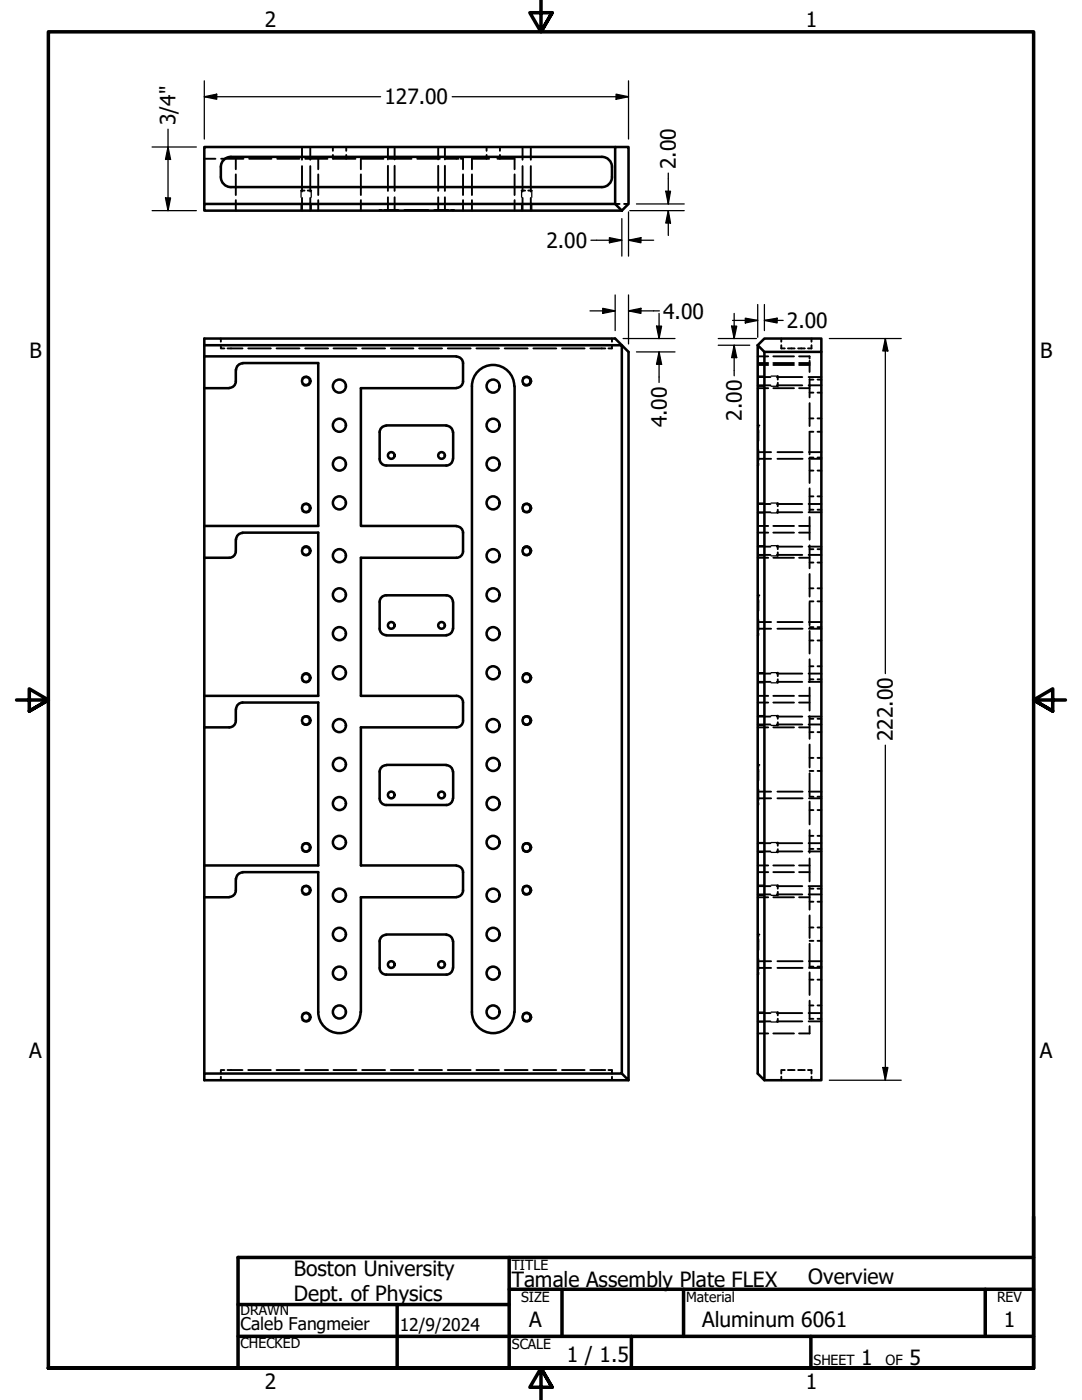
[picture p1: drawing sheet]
<svg xmlns="http://www.w3.org/2000/svg" width="216mm" height="279mm" viewBox="0 0 216 279" stroke-linecap="round" stroke-linejoin="round" font-family="sans-serif">
<!-- layer: Hidden Narrow (ANSI) -->
<g fill="none" stroke="#000" stroke-width=".25">
<path d="M60.1 38v1.4M62.1 38v1.4M104.1 38v1.4M106.1 38v1.4M60.1 40.7v1.3M62.1 40.7v1.3M104.1 40.7v1.3M106.1 40.7v1.3M60.3 75.5a1.01 1.01 0 0 1 1.5-.2 1.01 1.01 0 0 1 0 1.5 1.01 1.01 0 0 1-1.5-.2M104.3 75.5a1.01 1.01 0 0 1 1.5-.2 1.01 1.01 0 0 1 0 1.5 1.01 1.01 0 0 1-1.5-.2M151.2 77.1h1.3M151.2 75.1h1.3"/>
<path d="M153.9 77.1h1.3M153.9 75.1h1.3M60.3 109.3a1.01 1.01 0 0 1 1.5-.1 1.01 1.01 0 0 1 0 1.5 1.01 1.01 0 0 1-1.5-.2M60.3 100.8a1.01 1.01 0 0 1 1.5-.1 1.01 1.01 0 0 1 0 1.5 1.01 1.01 0 0 1-1.5-.2M104.3 109.3a1.01 1.01 0 0 1 1.5-.1 1.01 1.01 0 0 1 0 1.5 1.01 1.01 0 0 1-1.5-.2M104.3 100.8a1.01 1.01 0 0 1 1.5-.1 1.01 1.01 0 0 1 0 1.5 1.01 1.01 0 0 1-1.5-.2M151.2 110.9h1.3M151.2 108.9h1.3M151.2 102.4h1.3M151.2 100.4h1.3M153.9 110.9h1.3M153.9 108.9h1.3"/>
<path d="M153.9 102.4h1.3M153.9 100.4h1.3M60.3 134.7a1.01 1.01 0 0 1 1.5-.2 1.01 1.01 0 0 1 0 1.5 1.01 1.01 0 0 1-1.5-.2M104.3 134.7a1.01 1.01 0 0 1 1.5-.2 1.01 1.01 0 0 1 0 1.5 1.01 1.01 0 0 1-1.5-.2M151.2 136.3h1.3M151.2 134.2h1.3M153.9 136.3h1.3M153.9 134.2h1.3M60.3 143.2a1.02 1.02 0 0 1 1.5-.2 1.02 1.02 0 0 1 0 1.6 1.02 1.02 0 0 1-1.5-.2M104.3 143.2a1.02 1.02 0 0 1 1.5-.2 1.02 1.02 0 0 1 0 1.6 1.02 1.02 0 0 1-1.5-.2M151.2 144.8h1.3M151.2 142.8h1.3"/>
<path d="M153.9 144.8h1.3M153.9 142.8h1.3M60.3 177.1a1.01 1.01 0 0 1 1.5-.2 1.01 1.01 0 0 1 0 1.5 1.01 1.01 0 0 1-1.5-.2M60.3 168.5a1.02 1.02 0 0 1 1.5-.1 1.02 1.02 0 0 1 0 1.5 1.02 1.02 0 0 1-1.5-.2M104.3 177.1a1.01 1.01 0 0 1 1.5-.2 1.01 1.01 0 0 1 0 1.5 1.01 1.01 0 0 1-1.5-.2M104.3 168.5a1.02 1.02 0 0 1 1.5-.1 1.02 1.02 0 0 1 0 1.5 1.02 1.02 0 0 1-1.5-.2M151.2 178.7h1.3M151.2 176.7h1.3M151.2 170.1h1.3M151.2 168.1h1.3M153.9 178.7h1.3M153.9 176.7h1.3"/>
<path d="M153.9 170.1h1.3M153.9 168.1h1.3M60.3 202.4a1.01 1.01 0 0 1 1.5-.1 1.01 1.01 0 0 1 0 1.5 1.01 1.01 0 0 1-1.5-.2M104.3 202.4a1.01 1.01 0 0 1 1.5-.1 1.01 1.01 0 0 1 0 1.5 1.01 1.01 0 0 1-1.5-.2M151.2 204h1.3M151.2 202h1.3M153.9 204h1.3M153.9 202h1.3"/>
</g>
<!-- layer: Hidden (ANSI) -->
<g fill="none" stroke="#000" stroke-width=".38">
<path d="M40.8 31.7h2.2M44.1 31.7h4.5M47.1 31.7v2.1M47.1 34.8v4.1M47.1 39.9v2.1M49.7 31.7h4.5M55.3 31.7h4.5M60.1 38h.7M60.3 29.3v2.6M60.3 33.1v5.1M60.3 39.5v2.5M60.9 31.7h4.4"/>
<path d="M61.4 38h.7M61.9 29.3v2.6M61.9 33.1v5.1M61.9 39.5v2.5M63.5 31.7v2.1M63.5 34.8v4.1M63.5 39.9v2.1M66.4 29.3v.8M66.4 30.9v.8M66.5 31.7h4.4M69.1 29.3v.8M69.1 30.9v.8"/>
<path d="M72 31.7v2.1M72 34.8v4.1M72 39.9v2.1M72.1 31.7h4.4M77.4 29.3v2.5M77.4 33.1v5M77.4 39.4v2.5M77.7 31.7h4.4M78.7 29.3v2.5M78.7 33.1v5M78.7 39.4v2.5M83.2 31.7h4.6"/>
<path d="M87.4 29.3v2.5M87.4 33.1v5M87.4 39.4v2.5M88.8 29.3v2.5M88.8 33.1v5M88.8 39.4v2.5M88.8 31.7h2.7M91.9 31.7h.5v2.1M92.4 34.8v4.1M92.4 39.9v2.1M94.2 34.8v4.1M94.2 39.9v2.1"/>
<path d="M97.1 29.3v.8M97.1 30.9v.8M97.6 31.7h-3.4v2.1M99.3 31.7h3.4v2.1M99.8 29.3v.8M99.8 30.9v.8M102.7 34.8v4.1M102.7 39.9v2.1M104.1 38h.7M104.3 29.3v2.6M104.3 33.1v5.1M104.3 39.5v2.5"/>
<path d="M105.4 38h.7M105.9 29.3v2.6M105.9 33.1v5.1M105.9 39.5v2.5M75.8 42h.1M75.8 41.9h.4M76.6 41.9h2.9M80.7 41.9h4.8M86.7 41.9h2.8M90 41.9h.4M90.4 42h.1M122.7 40.7h.9"/>
<path d="M124.5 40.7h.9M44.1 68.9v.6h.7M44.1 67.6v.6M45.4 69.5h3M49.5 69.5h4.5M55.2 69.5h4.6M60.9 69.5h4.6M66.5 69.5h4.6M72.3 69.5h4.5M78 69.5h4.5M83.6 69.5h4.6M89.3 69.5h4.6"/>
<path d="M95.1 69.5h4.5M100.7 69.5h4.6M106.4 69.5h4.6M112.1 69.5h4.5M117.8 69.5h3M122.1 67.6v.6M122.1 68.9v.6h-.7M151.2 77.5h2.1M151.2 71.1h2.1M151.2 72.5h2.1M151.2 72.8h2.1M151.2 76.9h2.5"/>
<path d="M151.2 75.2h2.5M154.3 77.5h4.1M154.3 71.1h4.1M154.3 72.5h4.1M154.3 72.8h4.1M155 76.9h5.1M155 75.2h5.1M155.2 75.1v.7M155.2 76.4v.7M155.9 68.9v.6h.7M155.9 67.6v.6M157.2 69.5h1.4"/>
<path d="M159.3 69.5h1.3M159.4 77.5h2.1M159.4 71.1h2.1v.5M159.4 72.5h2.1M159.4 72.8h2.1M161.4 76.9h2.5M161.4 75.2h2.5M161.5 72v.6M161.5 72.7v1.5M161.5 75.6v3.7M161.5 78.4h.8M161.5 75.8h.8"/>
<path d="M161.9 68.9v.6h-.7M161.9 67.6v.6M163.1 78.4h.8M163.1 75.8h.8M151.2 92.9h.1M151.2 84.9h.1M151.3 92.5v.4M151.3 84.9v.4M151.3 85.8v2.2M151.3 89.8v2.2M151.3 91.6h2.6M151.3 90.2h2.6"/>
<path d="M155.1 91.6h5M155.1 90.2h5M161.4 91.6h2.5M161.4 90.2h2.5M161.5 80.5v4.5M161.5 91.8v4.6M161.5 97.5v4.5M161.5 93.9h.8M161.5 91.3h.8M161.5 99.1h.8M161.5 83.5h.8M162.3 86.2h-.8v4.5"/>
<path d="M163.1 93.9h.8M163.1 91.3h.8M163.1 99.1h.8M163.1 86.2h.8M163.1 83.5h.8M151.2 111.3h2.1M151.2 105h2.1M151.2 106.3h2.1M151.2 118.8h.1M151.2 110.7h2.5M151.2 109.1h2.5M151.2 102.2h2.5"/>
<path d="M151.2 100.6h2.5M151.3 118.8v.5M151.3 119.7v2.2M154.3 111.3h4.1M154.3 105h4.1M154.3 106.3h4.1M155 110.7h5.1M155 109.1h5.1M155 102.2h5.1M155 100.6h5.1M155.2 100.4v.6M155.2 101.7v.7"/>
<path d="M155.2 108.9v.7M155.2 110.2v.7M159.4 111.3h2.1M159.4 105h2.1M159.4 106.3h2.1M161.4 110.7h2.5M161.4 109.1h2.5M161.4 102.2h2.5M161.4 100.6h2.5M161.5 103.2v4.5M161.5 108.8v4.6M161.5 114.6v4.5"/>
<path d="M161.5 117.4h.8M161.5 112.3h.8M161.5 109.6h.8M161.5 101.7h.8M163.1 117.4h.8M163.1 112.3h.8M163.1 109.6h.8M163.1 101.7h.8M151.2 138.9h2.1M151.2 126.8h.1M151.2 136.1h2.5M151.2 134.4h2.5"/>
<path d="M151.3 126.4v.4M151.3 123.7v2.2M151.3 125.5h2.6M151.3 124.1h2.6M154.3 138.9h4.1M155 136.1h5.1M155 134.4h5.1M155.1 125.5h5M155.1 124.1h5M155.2 134.2v.7M155.2 135.6v.7M159.4 138.9h2.1"/>
<path d="M161.4 136.1h2.5M161.4 134.4h2.5M161.4 125.5h2.5M161.4 124.1h2.5M161.5 120.2v4.6M161.5 125.9v4.5M161.5 131.6v4.5M161.5 137.2v4.6M161.5 135.6h.8M161.5 133h.8M161.5 127.8h.8M161.5 125.2h.8"/>
<path d="M161.5 120h.8M163.1 135.6h.8M163.1 133h.8M163.1 127.8h.8M163.1 125.2h.8M163.1 120h.8M151.2 145.2h2.1M151.2 140.2h2.1M151.2 152.7h.1M151.2 144.6h2.5M151.2 143h2.5M151.3 152.7v.4"/>
<path d="M151.3 153.5v2.3M151.3 157.5v2.3M151.3 159.3h2.6M151.3 158h2.6M154.3 145.2h4.1M154.3 140.2h4.1M155 144.6h5.1M155 143h5.1M155.1 159.3h5M155.1 158h5M155.2 142.8v.6M155.2 144.1v.7"/>
<path d="M159.4 145.2h2.1M159.4 140.2h2.1M161.4 144.6h2.5M161.4 143h2.5M161.4 159.3h2.5M161.4 158h2.5M161.5 142.9v4.5M161.5 148.6v4.6M161.5 154.3v4.5M161.5 160v4.5M161.5 159h.8M161.5 153.9h.8"/>
<path d="M161.5 151.3h.8M161.5 146.1h.8M161.5 143.4h.8M163.1 159h.8M163.1 153.9h.8M163.1 151.3h.8M163.1 146.1h.8M163.1 143.4h.8M151.2 179.1h2.1M151.2 172.7h2.1M151.2 174.1h2.1M151.2 160.7h.1"/>
<path d="M151.2 178.5h2.5M151.2 176.8h2.5M151.2 169.9h2.5M151.2 168.3h2.5M151.3 160.2v.5M154.3 179.1h4.1M154.3 172.7h4.1M154.3 174.1h4.1M155 178.5h5.1M155 176.8h5.1M155 169.9h5.1M155 168.3h5.1"/>
<path d="M155.2 168.1v.7M155.2 169.5v.6M155.2 176.7v.7M155.2 178v.7M159.4 179.1h2.1M159.4 172.7h2.1M159.4 174.1h2.1M161.4 178.5h2.5M161.4 176.8h2.5M161.4 169.9h2.5M161.4 168.3h2.5M161.5 165.7v4.5"/>
<path d="M161.5 171.3v4.6M161.5 177v4.5M161.5 169.4h.8M161.5 166.8h.8M161.5 161.7h.8M161.5 180h.8M161.5 177.4h.8M163.1 169.4h.8M163.1 166.8h.8M163.1 161.7h.8M163.1 180h.8M163.1 177.4h.8"/>
<path d="M151.2 194.5h.1M151.2 186.5h.1M151.3 194.1v.4M151.3 186.5v.4M151.3 187.4v2.2M151.3 191.4v2.2M151.3 193.2h2.6M151.3 191.8h2.6M155.1 193.2h5M155.1 191.8h5M161.4 193.2h2.5M161.4 191.8h2.5"/>
<path d="M161.5 182.7v4.5M161.5 188.3v4.6h.8M161.5 194.1v4.5M161.5 199.7v3.7M161.5 195.5h.8M161.5 187.8h.8M161.5 185.1h.8M163.1 195.5h.8M163.1 192.9h.8M163.1 187.8h.8M163.1 185.1h.8M44.1 214.9v.7"/>
<path d="M44.8 213.6h-.7v.6M45.4 213.6h3M49.5 213.6h4.5M55.2 213.6h4.6M60.9 213.6h4.6M66.5 213.6h4.6M72.3 213.6h4.5M78 213.6h4.5M83.6 213.6h4.6M89.3 213.6h4.6M95.1 213.6h4.5M100.7 213.6h4.6"/>
<path d="M106.4 213.6h4.6M112.1 213.6h4.5M117.8 213.6h3M121.4 213.6h.7v.6M122.1 214.9v.7M151.2 206.2h2.1M151.2 203.8h2.5M151.2 202.2h2.5M154.3 206.2h4.1M155 203.8h5.1M155 202.2h5.1M155.2 202v.6"/>
<path d="M155.2 203.3v.7M155.9 214.9v.7M156.6 213.6h-.7v.6M157.2 213.6h1.4M159.3 213.6h1.3M161.2 213.6h.7v.6M161.4 203.8h2.5M161.4 202.2h2.5M161.5 204.8v1.4h-2.1M161.5 203.3h.8M161.5 200.7h.8M161.9 214.9v.7"/>
<path d="M163.1 203.3h.8M163.1 200.7h.8"/>
</g>
<!-- layer: Visible (ANSI) -->
<g fill="none" stroke="#000" stroke-width=".51">
<path d="M120.1 31.3h-74a2 2 0 0 0-2 2v2a2 2 0 0 0 2 2h74M120.1 31.3a2 2 0 0 1 2 2 3.6 3.6 0 0 1-.6 3.5l-.9 .5h-.5M122.7 29.3h-81.9v11.4M122.7 29.3h2.7v11.4l-1.3 1.3-1.4-1.3zM122.7 40.7h-81.9v1.3h83.3M40.8 68.9h83.3v145.3h-83.3v1.4h84.6M40.8 77.5h4.9M40.8 71.1h50.3M47.1 73.8v2.3a1.3 1.3 0 0 1-1.3 1.3M48.4 72.5h15.1v32.5h-22.7M48.4 72.5a1.3 1.3 0 0 0-1.3 1.3M91.1 77.5h-19.1v27.5h19.1"/>
<path d="M91.1 71.2a1.3 1.3 0 0 1 1.3 1.3M92.4 72.5v3.6a1.3 1.3 0 0 1-1.3 1.3M102.6 77.1a4.2 4.2 0 0 0-4.2-4.3 4.2 4.2 0 0 0-4.2 4.3v124.9a4.2 4.2 0 0 0 4.2 4.2 4.2 4.2 0 0 0 4.2-4.2M102.7 77.1v124.9M151.2 68.9l1.3 1.3v145.4l-1.3-1.4zM151.2 68.9l1.3-1.3h11.4v2.6h-11.4M163.9 70.2v145.4h-11.4M77.1 85a1.3 1.3 0 0 0-1.3 1.3v5.3a1.3 1.3 0 0 0 1.3 1.3h12M77.1 84.9h12M89.1 85a1.3 1.3 0 0 1 1.3 1.3M90.4 91.6a1.3 1.3 0 0 1-1.3 1.3M90.4 86.2v5.4"/>
<path d="M47.1 107.6v2.4a1.3 1.3 0 0 1-1.3 1.3h-5M48.4 106.3h15.1v32.6h-22.7M48.4 106.4a1.3 1.3 0 0 0-1.3 1.3M89.1 118.8a1.3 1.3 0 0 1 1.3 1.3M89.1 118.8h-12a1.3 1.3 0 0 0-1.3 1.3v5.3a1.3 1.3 0 0 0 1.3 1.3M91.1 111.3h-19.1v27.6h19.1M91.1 105a1.3 1.3 0 0 1 1.3 1.3M92.4 106.3v3.7a1.3 1.3 0 0 1-1.3 1.3M77.1 126.8h12M90.4 125.4a1.3 1.3 0 0 1-1.3 1.3M90.4 120.1v5.4M91.1 138.9a1.3 1.3 0 0 1 1.3 1.3"/>
<path d="M47.1 143.9a1.3 1.3 0 0 1-1.3 1.3h-5M47.1 141.5v2.3M48.4 140.2h15.1v32.5h-22.7M48.4 140.2a1.3 1.3 0 0 0-1.3 1.3M75.8 154v5.4a1.3 1.3 0 0 0 1.3 1.3h12M77.1 152.7a1.3 1.3 0 0 0-1.3 1.3M77.1 152.7h12M89.1 152.7a1.3 1.3 0 0 1 1.3 1.3M90.4 159.4a1.3 1.3 0 0 1-1.3 1.3M90.4 154v5.3M91.1 145.2h-19.1v27.5h19.1M92.4 143.9a1.3 1.3 0 0 1-1.3 1.3"/>
<path d="M92.4 140.2v3.6M40.8 179.1h4.9M47.1 177.7a1.3 1.3 0 0 1-1.3 1.3M47.1 175.4v2.3M48.4 174.1h15.1v27.9a4.2 4.2 0 0 0 4.2 4.2 4.2 4.2 0 0 0 4.2-4.2M48.4 174.1a1.3 1.3 0 0 0-1.3 1.3M91.1 179.1h-19.1v22.9M91.1 172.8a1.3 1.3 0 0 1 1.3 1.3M92.4 177.7a1.3 1.3 0 0 1-1.3 1.3M92.4 174.1v3.6M75.8 193.2a1.3 1.3 0 0 0 1.3 1.3h12M75.8 187.8v5.4"/>
<path d="M77.1 186.6a1.3 1.3 0 0 0-1.3 1.3M77.1 186.5h12M89.1 186.6a1.3 1.3 0 0 1 1.3 1.3M90.4 193.2a1.3 1.3 0 0 1-1.3 1.3M90.4 187.8v5.4M40.8 214.2v-146.6h81.9l2.7 2.6v145.4l-1.3-1.4"/>
<circle cx="61.1" cy="76" r=".79"/>
<circle cx="67.7" cy="77.1" r="1.3"/>
<circle cx="98.4" cy="77.1" r="1.3"/>
<circle cx="105.1" cy="76" r=".79"/>
<circle cx="67.7" cy="84.9" r="1.3"/>
<circle cx="67.7" cy="92.6" r="1.3"/>
<circle cx="78.1" cy="90.9" r=".67"/>
<circle cx="88.1" cy="90.9" r=".67"/>
<circle cx="98.4" cy="84.9" r="1.3"/>
<circle cx="98.4" cy="92.6" r="1.3"/>
<circle cx="61.1" cy="110" r=".79"/>
<circle cx="61.1" cy="101.4" r=".79"/>
<circle cx="67.7" cy="110.9" r="1.3"/>
<circle cx="67.7" cy="100.4" r="1.3"/>
<circle cx="67.7" cy="118.7" r="1.3"/>
<circle cx="98.4" cy="118.7" r="1.3"/>
<circle cx="98.4" cy="110.9" r="1.3"/>
<circle cx="98.4" cy="100.4" r="1.3"/>
<circle cx="105.1" cy="101.4" r=".79"/>
<circle cx="105.1" cy="110" r=".79"/>
<circle cx="61.1" cy="135.3" r=".79"/>
<circle cx="67.7" cy="134.3" r="1.3"/>
<circle cx="67.7" cy="126.5" r="1.3"/>
<circle cx="78.1" cy="124.8" r=".67"/>
<circle cx="88.1" cy="124.8" r=".67"/>
<circle cx="98.4" cy="134.3" r="1.3"/>
<circle cx="98.4" cy="126.5" r="1.3"/>
<circle cx="105.1" cy="135.3" r=".79"/>
<circle cx="61.1" cy="143.8" r=".79"/>
<circle cx="67.7" cy="152.6" r="1.3"/>
<circle cx="67.7" cy="144.8" r="1.3"/>
<circle cx="78.1" cy="158.7" r=".67"/>
<circle cx="88.1" cy="158.7" r=".67"/>
<circle cx="98.4" cy="144.8" r="1.3"/>
<circle cx="98.4" cy="152.6" r="1.3"/>
<circle cx="105.1" cy="143.8" r=".79"/>
<circle cx="61.1" cy="169.1" r=".79"/>
<circle cx="61.1" cy="177.6" r=".79"/>
<circle cx="67.7" cy="168.1" r="1.3"/>
<circle cx="67.7" cy="160.4" r="1.3"/>
<circle cx="67.7" cy="178.7" r="1.3"/>
<circle cx="98.4" cy="168.1" r="1.3"/>
<circle cx="98.4" cy="160.4" r="1.3"/>
<circle cx="98.4" cy="178.7" r="1.3"/>
<circle cx="105.1" cy="177.6" r=".79"/>
<circle cx="105.1" cy="169.1" r=".79"/>
<circle cx="67.7" cy="194.2" r="1.3"/>
<circle cx="67.7" cy="186.5" r="1.3"/>
<circle cx="78.1" cy="192.5" r=".67"/>
<circle cx="88.1" cy="192.5" r=".67"/>
<circle cx="98.4" cy="186.5" r="1.3"/>
<circle cx="98.4" cy="194.2" r="1.3"/>
<circle cx="61.1" cy="203" r=".79"/>
<circle cx="67.7" cy="202" r="1.3"/>
<circle cx="98.4" cy="202" r="1.3"/>
<circle cx="105.1" cy="203" r=".79"/>
</g>
<!-- layer: Hidden (ANSI) -->
<g fill="#000">
<circle cx="75.8" cy="41.9" r=".19"/>
<circle cx="90.4" cy="41.9" r=".19"/>
<circle cx="151.3" cy="84.9" r=".19"/>
<circle cx="151.3" cy="118.8" r=".19"/>
<circle cx="151.3" cy="152.7" r=".19"/>
<circle cx="151.3" cy="186.5" r=".19"/>
</g>
<!-- layer: Border (ANSI) -->
<g fill="none" stroke="#000" stroke-width=".7">
<path d="M107.9 0v6.4l-2.2-3.9h4.5l-2.3 3.9 2.3-3.9M3.3 139.7h6.4l-3.9-2.2v4.4l3.9-2.2-3.9 2.2M212.6 139.7h-6.4l3.9-2.2v4.4l-3.9-2.2 3.9 2.2M101.6 257.3h104.6M101.6 251v22M112.1 257.3v9.4M136.4 257.3v9.4M196.6 257.3v9.4M206.2 242.8v30.2h-158.7v-22h158.7M9.7 273v-266.6h196.5v266.6h-196.5h196.5M47.5 260.3h54.1M47.5 266.7h158.7"/>
<path d="M79.2 260.3v12.7M110.2 276.9l-2.3-3.9 2.3 3.9h-4.5l2.2-3.9v6.4M126 266.7v6.3M161.8 266.7v6.3"/>
</g>
<!-- layer: Dimension (ANSI) -->
<g fill="none" stroke="#000" stroke-width=".25">
<path d="M40.8 19.3l2.4-.5v1zM40.8 19.3h35.1M40.8 16.1v11.6M90.2 19.3h35.2M122.9 18.8l2.5 .5-2.5 .5zM125.4 16.1v11.6M30.4 29.3h8.8M33 39.5h1l-.5 2.5zM33.5 29.3l.5 2.5h-1zM33.5 25.8v16.2M132.8 38.2h1l-.5 2.5zM133.3 34.5v6.2"/>
<path d="M30.4 42h8.8M117.9 47.9h6.2M121.6 47.4l2.5 .5-2.5 .6zM122.7 58.9v7.1M124.1 43.6v7.5M125.4 47.9l2.5-.5v1.1zM125.4 42.3v8.8M125.4 58.9v9.7M125.4 47.9h5M125.7 42h10.8M127 40.7h9.5M133.3 42l.5 2.5h-1z"/>
<path d="M133.3 42v5M117.7 62h5M120.3 61.5l2.4 .5-2.4 .5zM124.3 67.6h10.4M125.4 62l2.5-.5v1zM125.4 62h6.2M127 70.2h7.7M131 65.1h1l-.5 2.5zM131.5 70.2l.5 2.5h-1zM131.5 62.5v5.1M131.5 70.2v6.1M143.3 67.6h7.6"/>
<path d="M143.3 68.9h6.3M146 65.1h1l-.5 2.5zM146.2 63.9h5M146.5 68.9l.5 2.5h-1zM146.5 62.5v5.1M146.5 68.9v6.1M148.7 63.5l2.5 .4-2.5 .6zM151.2 60.8v6.5M152.5 63.9l2.6-.4v1zM152.5 63.9h3.8M152.5 60.8v5.2M165.5 67.6h14.3"/>
<path d="M176.7 67.6l.5 2.4h-1.1zM176.7 67.6v66.8M176.7 148.7v66.9M165.5 215.6h14.3M176.1 213h1.1l-.5 2.6z"/>
</g>
<g fill="#000">
<path d="M40.8 19.3l2.4-.5v1zM122.9 18.8l2.5 .5-2.5 .5zM33 39.5h1l-.5 2.5zM33.5 29.3l.5 2.5h-1zM132.8 38.2h1l-.5 2.5zM121.6 47.4l2.5 .5-2.5 .6zM125.4 47.9l2.5-.5v1.1zM133.3 42l.5 2.5h-1zM120.3 61.5l2.4 .5-2.4 .5zM125.4 62l2.5-.5v1zM131 65.1h1l-.5 2.5zM131.5 70.2l.5 2.5h-1z"/>
<path d="M146 65.1h1l-.5 2.5zM146.5 68.9l.5 2.5h-1zM148.7 63.5l2.5 .4-2.5 .6zM152.5 63.9l2.6-.4v1zM176.7 67.6l.5 2.4h-1.1zM176.1 213h1.1l-.5 2.6z"/>
</g>
<g font-size="4.2">
<text x="52.8" y="5.3">2</text>
<text x="160.8" y="5.3">1</text>
<text x="76.7" y="20.8">127.00</text>
<text x="35.1" y="25" transform="rotate(-90 35.1 25)">3/4&quot;</text>
<text x="134.9" y="33.8" transform="rotate(-90 134.9 33.8)">2.00</text>
<text x="109" y="49.5">2.00</text>
<text x="132.3" y="63.6">4.00</text>
<text x="157" y="65.5">2.00</text>
<text x="5.9" y="71.4">B</text>
<text x="207.6" y="71.4">B</text>
<text x="148" y="83.9" transform="rotate(-90 148 83.9)">2.00</text>
<text x="133" y="85.3" transform="rotate(-90 133 85.3)">4.00</text>
<text x="178.2" y="147.9" transform="rotate(-90 178.2 147.9)">222.00</text>
<text x="5.8" y="211.1">A</text>
<text x="207.5" y="211.1">A</text>
<text x="58.6" y="254.6">Boston University</text>
<text x="102.1" y="256.8">Tamale Assembly Plate FLEX</text>
<text x="161.3" y="256.3">Overview</text>
<text x="58.6" y="259.6">Dept. of Physics</text>
<text x="105.6" y="264.8">A</text>
<text x="140.1" y="264.9">Aluminum 6061</text>
<text x="200.3" y="264.8">1</text>
<text x="113.1" y="271.9">1 / 1.5</text>
<text x="171.8" y="272.5">1</text>
<text x="181.5" y="272.5">5</text>
<text x="52.8" y="277.1">2</text>
<text x="160.8" y="277.1">1</text>
</g>
<g font-size="3.5">
<text x="48" y="265.4">Caleb Fangmeier</text>
<text x="79.8" y="265.6">12/9/2024</text>
</g>
<g font-size="2.8">
<text x="102.1" y="253.4">TITLE</text>
<text x="48" y="262.4">DRAWN</text>
<text x="104" y="259.9">SIZE</text>
<text x="136.9" y="259.9">Material</text>
<text x="198.9" y="259.8">REV</text>
<text x="48" y="269">CHECKED</text>
<text x="102.1" y="269.3">SCALE</text>
<text x="162.3" y="272.5">SHEET</text>
<text x="176.7" y="272.5">OF</text>
</g>
</svg>
